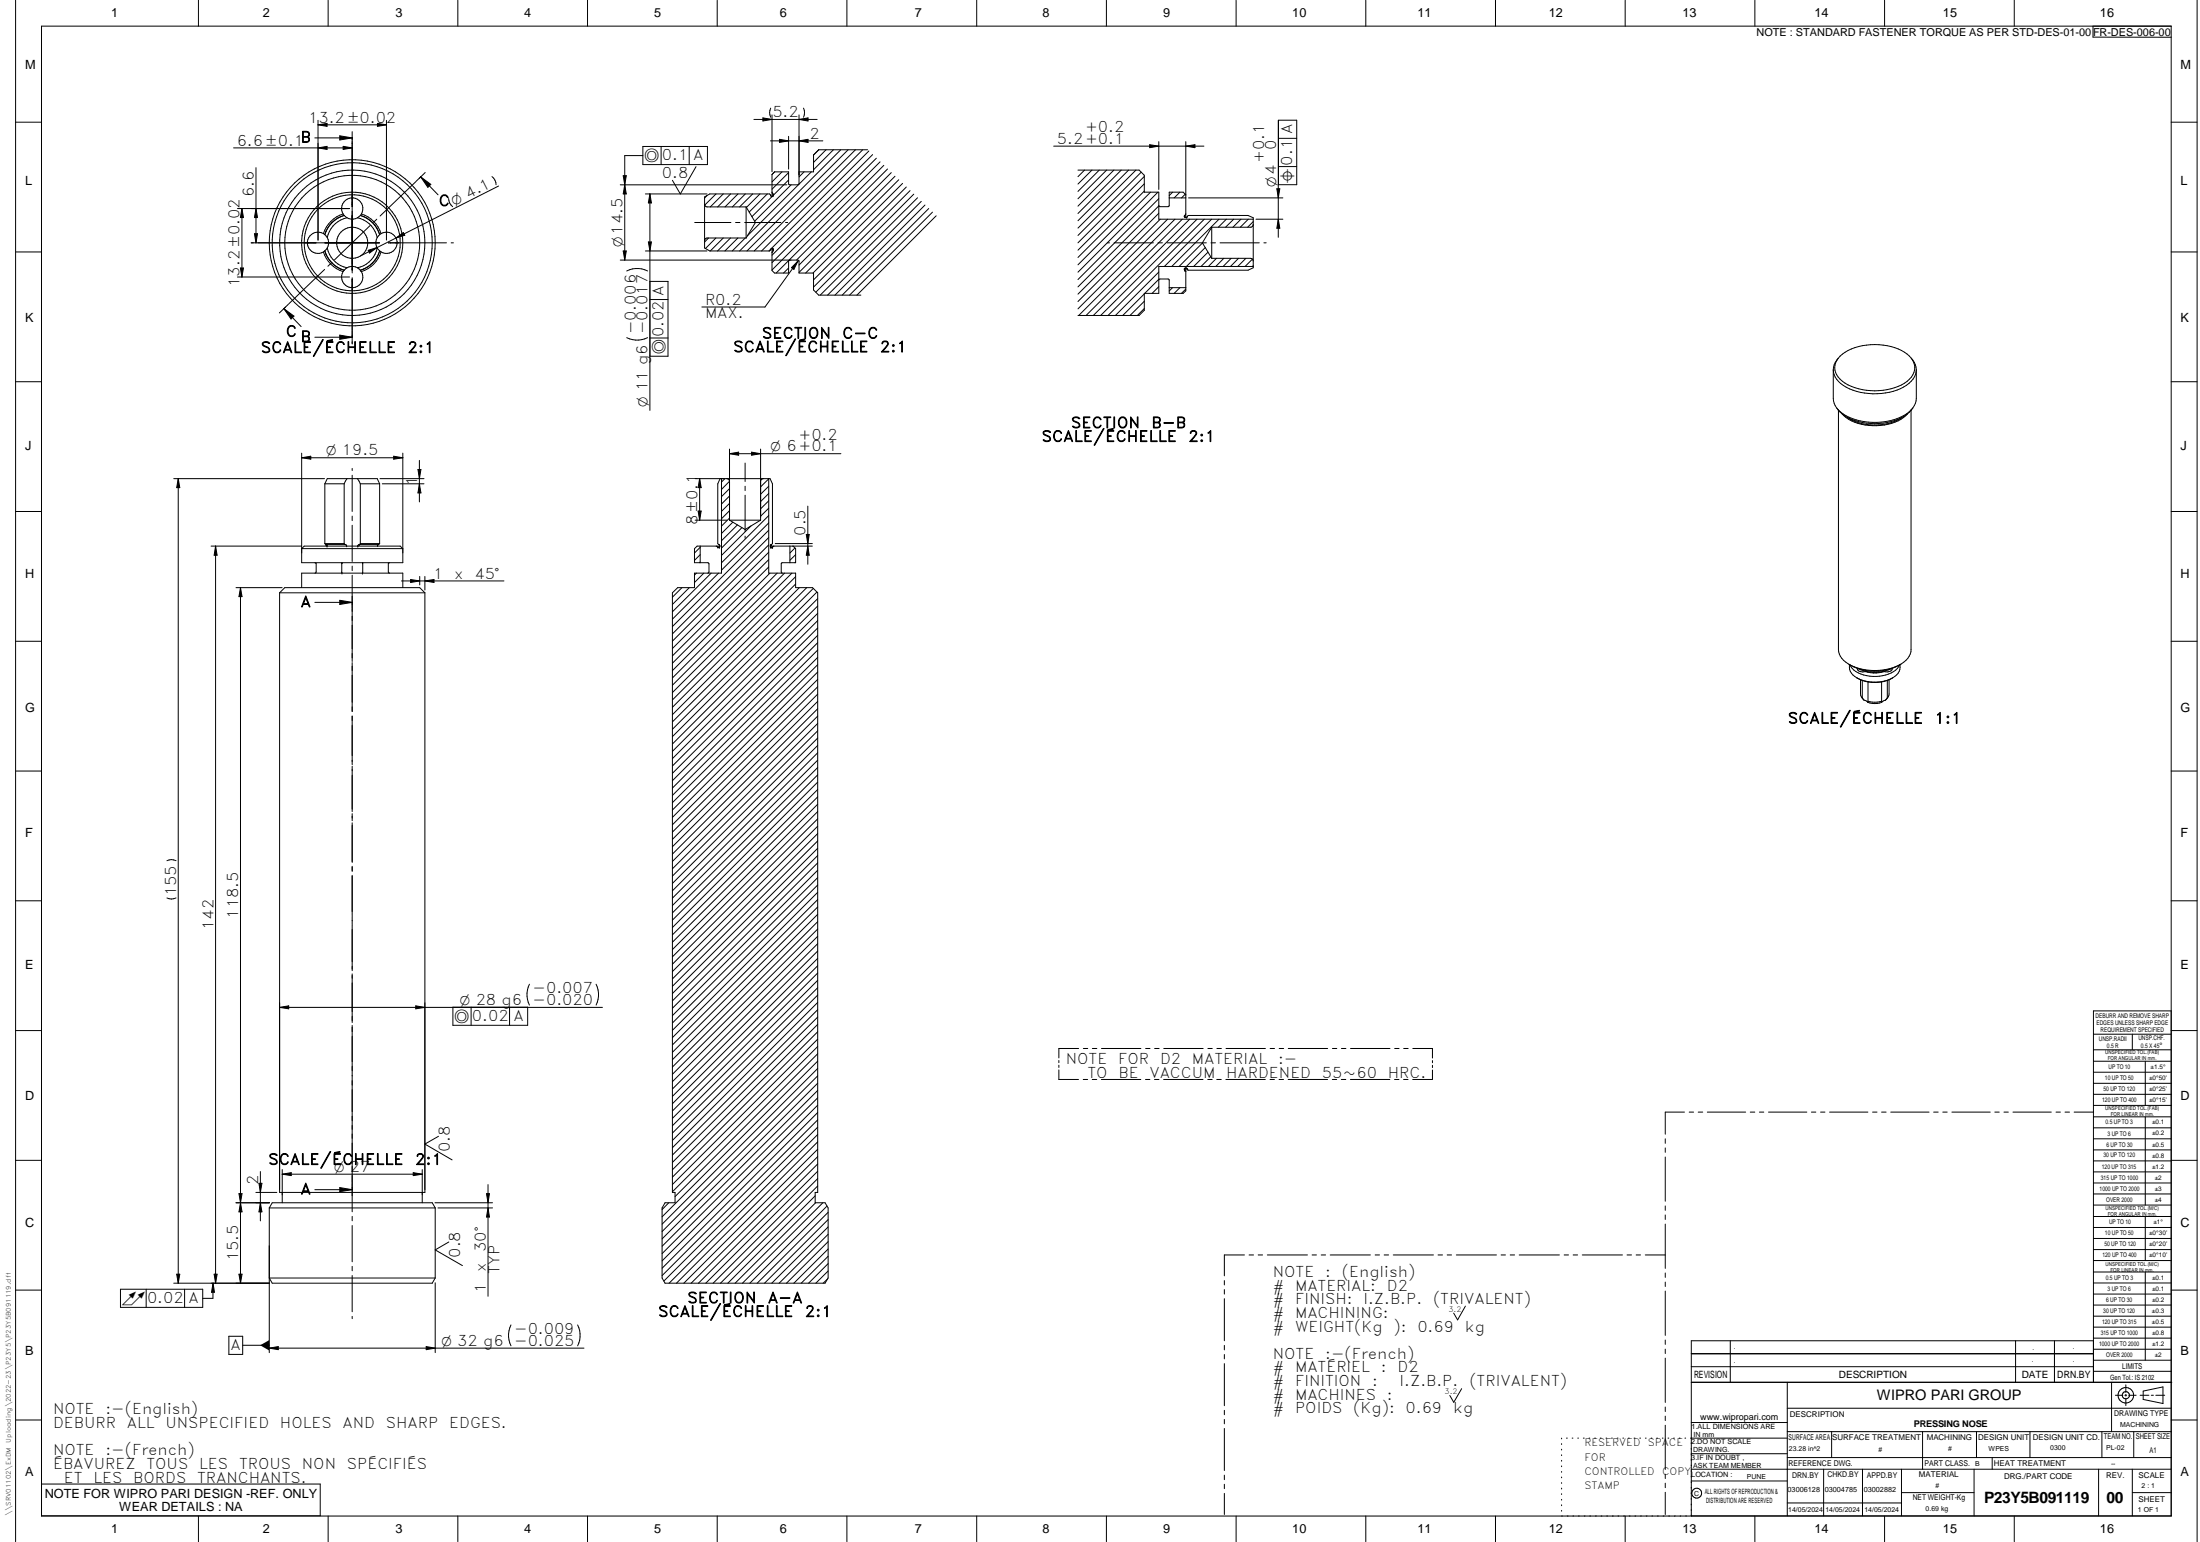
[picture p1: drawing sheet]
<svg xmlns="http://www.w3.org/2000/svg" width="848mm" height="594mm" viewBox="0 0 848 594" stroke-linecap="round" stroke-linejoin="round" font-family="sans-serif">
<g fill="none" stroke="#000" stroke-width=".39">
<path d="M6 .1v593.9M16 10.1h821v574h-821zM76.5 .1v10M126.5 .1v10M176.5 .1v10M226.5 .1v10M276.5 .1v10M326.5 .1v10M376.5 .1v10M426.5 .1v10M476.5 .1v10M526.5 .1v10"/>
<path d="M576.5 .1v10M626.5 .1v10M676.5 .1v10M726.5 .1v10M776.5 .1v10M806.8 10.1v4.2l30.2 .1M847 .1v593.9M6 47.1h10M90 57h45.8M121.4 53.1h14.4M122.6 57l3.5-.6v1.2zM122.6 48.1l3.5-.6v1.2z"/>
<path d="M122.6 48.1h26.4M122.6 46.4v46.1M131 52.3l4.8 .8-4.8 .8zM132.3 56.4l3.5 .6-3.5 .6zM135.8 50.7v54.5M145.5 47.5l3.5 .6-3.5 .6zM149 46.4v46.1M247.8 56.4h24.9v7h-24.9zM247.8 59.9h-7v40.3M254.8 56.4v7M265.7 56.4v7M290.6 46h24.4"/>
<path d="M294.1 45.4l3.5 .6-3.5 .6zM297 54.3h20.2M297.1 41.7a3.9 3.9 0 0 0 0 3.5M297.6 44.3v21.9M300.5 53.7l3.5 .6-3.5 .6zM304 52.5v12.7M308 46l3.5-.6v1.2zM308 54.3l3.5-.6v1.2zM308 44.3v26.5l-.4 .4-3.5-.1-.1-4.9h-5.4l-1 1M309.8 41.7a4.2 4.2 0 0 1 0 3.5M315.6 57.7l-2 2v6.5h-5.6M315.6 57.7h18.8"/>
<path d="M315.6 57.7l-2 2M318.4 57.7l-4.8 4.9M321.3 57.7l-7.7 7.7M324.1 57.7l-39 39M326.9 57.7l-38.9 39M329.8 57.7l-39.1 39M332.6 57.7l-39 39M334.9 58.2l-37.5 37.5M336.4 59.6l-38.8 38.7M406.2 56.3h57.9M443.2 55.8l3.5 .5-3.5 .6zM446.7 54.6v18.4"/>
<path d="M457.1 56.3l3.5-.5v1.1zM457.1 54.6v29.2h-.3v-.8M492.8 46.4v45M492.8 53.3h7.1M492.8 46.3h7.1v24.9h-7.1zM837 47.1h10M98.7 64.6v29M160.3 70l-13.8 13.2M162.2 68.2l-.6 .5M162.2 68.2l-1.8 1.6M162.2 68.2l3.9 2.8-1.2 1.2zM162.2 68.2l6.7 6.9"/>
<path d="M163.9 66.5l-1.7 1.7M172.9 76.5a4.1 4.1 0 0 0 1.6 3.1M189.7 68a4.1 4.1 0 0 1 1.5 3.2M192.2 71.7l-39.5 20M239.1 71.2h64.3M240.2 67.7l1.2 7h-1.2l1.2-7zM248.8 74.7h23.7M250.5 74.7v83.4M250.5 74.7l.6 3.5h-1.2zM268.3 64.2l-6 10.5-3.1-5.2M271.6 78.7l.3 .7 .7 .3h15M272.6 75.3l-1 1"/>
<path d="M276 74.7l-4.3 4.3M278.8 74.7l-5 5M281.6 74.7l-5 5M284.5 74.7l-5 5M287.3 74.7l-5 5M287.6 79.7v12M287.6 79.7l3.6 6-3.6 6M290.2 74.7l-5.1 5M292.9 74.7l-5.2 5.2M295.8 74.7l-7 7M297 75.1l-.4-.4h-23l-2 1.2v19.6l2 1.2h23l.4-.4M297 75.1l.6 .7"/>
<path d="M297 75.1v.1M297.6 75.7l-7.7 7.8M297.6 75.4l.1 .3M297.6 67.2v8.6M297.6 74l.3 .7M297.9 74.7v.9M297.9 74.7l.3 .5M298.2 75.2l-.6 .6M298.6 66.2l-1 1M301.5 66.2l-3.9 3.9M304 66.5l-6.4 6.4M304 69.3l-5.8 5.8"/>
<path d="M305 71.2l-14.1 14M310 66.2l-2 2M312.8 66.2l-24.7 24.7M337.8 61l-40.2 40.2M339.3 62.4l-41.7 41.6M340.7 63.7l-41.5 41.5M342.1 65.1l-35.1 35.1M343.6 66.5l-35.6 35.6M345 67.9l-37 37M346.5 69.3l-35.9 35.9M347.9 70.7l-34.5 34.5M349.4 72.1l-35.8 35.7"/>
<path d="M350.8 73.4l-37.2 37.2M352.3 74.8l-37.8 37.8M353.7 76.2l-37.5 37.5M355.1 77.6l-36.1 36.1M356.6 79l-34.7 34.7M415.5 65.5h23.6l2 2v6.5h5.6v10.5h36.4M418.1 65.5l-2.6 2.6M420.9 65.5l-5.4 5.4M423.8 65.5l-8.3 8.2M426.6 65.5l-11.1 11.1M429.4 65.5l-13.9 13.9M432.2 65.5l-16.7 16.8"/>
<path d="M435.1 65.5l-19.6 19.5M437.9 65.5l-22.4 22.4M439.9 66.3l-24.4 24.4M441.1 73.6l-25.6 25.6M441.1 68l-25.6 25.6M441.1 70.8l-25.6 25.6M443.5 74l-28 28M446.4 74l-30.9 30.9M446.7 79.3l-31.2 31.2M446.7 76.5l-31.2 31.2M450.7 76.2h6.4M452 74l-1.3 1.4"/>
<path d="M454.8 74l-2.2 2.2M456.9 74.8l-1.4 1.4M457.1 75.1l-1-1.1h-5.4l-.1 5.5-3.5 .1-.4-.4M458.2 76.2h36.3M492.2 72.7h1.2l-.6 3.5zM492.8 64.2h7.1M6 97.1h10M91.5 80.3h43.2M93.3 80.3v26.4M93.3 80.3l.6 3.5h-1.2zM96.8 93.6h49.5M98.1 90h1.2l-.6 3.6z"/>
<path d="M98.7 80.3l.6 3.5h-1.2zM124.7 90a4.1 4.1 0 0 0-6.2 3.5 4.1 4.1 0 0 0 6.2 3.6M124.7 97.1a11.6 11.6 0 0 0 7.5 7.5M124.7 90l.5 .4M125.2 96.7l1.9 3.6M125.2 96.7l-.5 .4M125.2 90.4l1 1.1M125.2 96.6l1.9 3.7M125.7 89.1l-.5 1.3M126.2 95.5l-1 1.1M126.2 91.5a4.1 4.1 0 0 1 0 4M126.2 95.5a9.8 9.8 0 0 0 7.6 7.7"/>
<path d="M127.1 86.8l-1.4 2.3M127.1 86.7l-1.4 2.4M128 85.8l-.9 1M131.4 83.5l1.3-.5 1.1 .9M131.4 83.5l-3.4 2.3M131.4 83.4l-3.4 2.3M132.2 82.4a11.8 11.8 0 0 0-7.5 7.6M132.2 82.4l.4 .6-1.2 .4M133.8 83.9a9.8 9.8 0 0 0-7.6 7.6M137.8 83.9a4.1 4.1 0 0 1-4 0M137.8 83.9a9.8 9.8 0 0 1 7.6 7.6M139.3 82.4a4.1 4.1 0 0 0-3.5-6.2 4.1 4.1 0 0 0-3.6 6.2"/>
<path d="M139.3 82.4a11.8 11.8 0 0 1 7.6 7.6M139.3 82.4l-.4 .6 1.3 .4M140.2 83.5l-1.3-.5-1.1 .9M140.2 83.5l3.4 2.3M140.2 83.4l3.4 2.3M141.9 96.4l3.4-1-2.8 2.1zM142.7 86.9l-13.8 13.2M143.6 85.8l.9 1M144.5 86.8l1.4 2.3M144.5 86.7l1.4 2.4M145.2 84.5l-1.2 1.1M145.4 95.5a9.8 9.8 0 0 1-7.6 7.7"/>
<path d="M145.4 95.5l.9 1.1M145.4 91.5a4.1 4.1 0 0 0 0 4M145.9 89.1l.4 1.3M146.3 96.6l-1.8 3.7M146.3 90.4l-.9 1.1M146.4 96.7l.5 .4M146.4 96.7l-1.9 3.6M146.9 90a4.1 4.1 0 0 1 6.2 3.5 4.1 4.1 0 0 1-6.2 3.6M146.9 90l-.5 .4M146.9 97.1a11.6 11.6 0 0 1-7.6 7.5M152.7 91.7l2.8-2.1 .5 1zM152.7 91.7l-13.6 6.9"/>
<path d="M172.1 93.6h-22.3M173.9 93.6h.9M240.2 96.7h1.2l-.6 3.5zM248.8 96.7h23.7M249.9 93.2h1.2l-.6 3.5zM267.8 85.7h14M273.1 91.7l-1.5 1.6M276 91.7l-4.1 4.1M278.8 91.7l-5 5M281.6 91.7l-5 5M283.5 85.7h1.7M284.4 91.7l-5 5"/>
<path d="M287.1 85.7h13.9M287.3 91.7l-5 5M287.6 91.7h-15l-.7 .3-.3 .7M297 96.3a.59 .59 0 0 1 .8-.6 .59 .59 0 0 1 .1 1M297 96.1l-.6 .6M297 96.2v.1M297.6 95.6v8.6l1 1h5.4v-4.6l.4-.4M297.8 95.7l-.2 .5M297.9 96.7l-.3 .7M297.9 95.8v.9M302.8 85.7h.9M358 80.3l-33.3 33.4"/>
<path d="M359.5 81.7l-32 32M360.9 83.1l-30.6 30.6M426.8 93.6h.9M429.5 93.6h15.1M446.4 93.6h1.7M446.7 82.2l-31.2 31.1M447.3 84.5l-31.8 31.7M449.9 93.6h15.1M450.1 84.5l-34.6 34.5M452.9 84.5l-37.1 37M455.8 84.5l-37.1 37M456.5 83.2l.2 .5"/>
<path d="M456.6 83.1h.1M456.8 83h-.1M457.1 82.4l-.3 .6M457.4 83.8h-.2M457.5 83.7h.1M457.6 83.6l-.1 .1M457.7 83.3l.4-.3h23l2 .9v19.3l-2 .9h-23l-.4-.3M457.7 83.3h.1M457.7 83.4l-.1 .2M458.6 84.5l-37.1 37M461.4 84.5l-37.1 37M463.5 93.6l3.6 5.9"/>
<path d="M463.6 93.6l-9.1 9.1M464.2 84.5l-37.1 37M464.6 95.4l-7.2 7.3M465.7 97.2l-5.5 5.5M466.7 98.9l-3.7 3.8M466.8 93.6h1.7M467.1 84.5l-18.2 18.2M467.1 99.5h15l.7 .3M467.1 87.5l-3.6 6.1M467.1 87.5v12M468.9 99.5l-3.1 3.2M469.9 84.5l-18.2 18.2"/>
<path d="M470.3 93.6h15.1M471.8 99.5l-3.1 3.2M472.7 84.5l-3.1 3M474.6 99.5l-3.1 3.2M475.6 84.5l-3.2 3M477.4 99.5l-3.1 3.2M478.4 84.5l-3.1 3M480.3 99.5l-3.2 3.2M481.2 84.5l-3.1 3M482.8 99.8l.3 .7M482.8 99.8l-2.8 2.9M483.1 86.5a1.01 1.01 0 0 1-1 1h-15"/>
<path d="M483.1 85.4l-2.2 2.1M484.2 84.5h10.3M487.2 93.6h.9M492.8 84.5l.6 3.4h-1.2zM837 97.1h10M91.5 106.7h43.2M92.7 103.3h1.2l-.6 3.4zM109.4 118.9l6.7 6.9M109.4 118.9l3.9 2.9-1.1 1.1zM109.4 118.9l-1.7 1.7M110.1 118.3l-.7 .6M111.2 117.2l-1.8 1.7"/>
<path d="M125.1 103.8l-13.8 13.3M127.1 100.3a11.3 11.3 0 0 0 5.6 3.8l1.1-.9M127.1 100.3l.9 1M127.6 101.4l-1.2 1.2M129 102.3l3.6 1.8-.4 .5M132.2 104.6a4.1 4.1 0 0 0 3.6 6.2 4.1 4.1 0 0 0 3.5-6.2M133.8 103.2a4.1 4.1 0 0 1 4 0M135.8 107v25.5M138.9 104.1l.4 .5M138.9 104.1h.1M142.5 102.2l-3.6 1.9-1.1-.9M142.6 102.3l-3.7 1.8"/>
<path d="M144.5 100.3l-1.9 2M144.5 100.3l-2 1.9M239.1 100.2h68.5l.4 .4v4.6h5.6v6.5l2 2h16.3M249.6 104.4a9 9 0 0 0-8 0M250.5 115.4h7M250.5 108.4h7v28.8h-7M304 103.3l-2 1.9M307.6 100.6l-1.6 3.2-.9-.7zM307.6 100.6l-12.7 17.7h-24.3M441.1 118.9l-2.7 2.6M441.1 113.2l-8.3 8.3M441.1 116.1l-5.5 5.4"/>
<path d="M446.7 110.4l-2.6 2.6M446.7 104.8l-16.7 16.7M446.7 107.6l-5.4 5.4M450.7 110.8h6.4M452 110.8l-1.3 1.3M454.8 110.8l-2.2 2.2M456.6 104h.1M456.8 104.1l.3 .5M456.8 104.1h.1M456.8 103.3v.8M456.9 103.3h.1M456.9 103.3l-.4 .3 .2 .5"/>
<path d="M457 103.3l.7 .4M457.1 111.4l-1.7 1.6M457.1 103.3v8.8l-1 .9h-5.4l-.1-5.4-3.5-.1-.4 .4M457.5 103.3h.1M457.7 103.7h.1M483.1 102.7h-36.4v10.3h-5.6v6.5l-2 2h-23.6M483.1 102.4l-.3 .3M121.4 129.9h14.4M131 129.1l4.8 .8-4.8 .8zM249.6 130.1a9 9 0 0 1-8 0M250.5 130.2h7M708.6 138a19.1 19.1 0 0 1 15.7-5.2 17.3 17.3 0 0 1 12.5 5.2"/>
<path d="M708.6 138a5.9 5.9 0 0 0 1.6 8.9 23 23 0 0 0 25 0 6 6 0 0 0 1.6-8.9M708.6 138l-.5 .7a6 6 0 0 0-1.4 3.8M736.8 138a6.2 6.2 0 0 1-.9 9.7 24 24 0 0 1-24.2 1.5 8.2 8.2 0 0 1-5-6.7M6 147.1h10M706.7 142.5v11a8.5 8.5 0 0 0 6.2 7.3 24.2 24.2 0 0 0 22.9-2l1.6-1.7a6.1 6.1 0 0 0 1.3-3.6v-11M708.1 157.3a17.7 17.7 0 0 0 14.6 5.9 17.7 17.7 0 0 0 14.6-5.9M708.7 158v92.2a7.9 7.9 0 0 0 6.1 6.7 21.3 21.3 0 0 0 19-1.8 6.3 6.3 0 0 0 2.9-4.9v-92.2M735.4 159.4a17.8 17.8 0 0 1-14.9 4.5 15.7 15.7 0 0 1-10.4-4.5M837 147.1h10M116.3 174.6v42.2h39v-42.2M116.3 176.4l3.5-.6v1.1zM116.3 176.4h39"/>
<path d="M151.8 175.8l3.5 .6-3.5 .5zM161.7 177.4v16M281.2 174.8l3.5-.6v1.2zM281.2 174.8h42.9M281.2 173v27.4M287.2 178.4v7.1M289.7 174.2l3.5 .6-3.5 .6zM293.2 173v27.4M733.3 160.8a20.6 20.6 0 0 1-21.2 0M6 197.1h10M67 184.4h58.1M68.7 184.4v310"/>
<path d="M68.7 184.4l.6 3.5h-1.2zM125.2 186.4h7.5M125.2 186.4v23M132.7 186.4v23M133.8 184.4l-1.1 2M135.8 180.5v.8M135.8 183.1v14M135.8 198.8v1.8M137.8 184.4l1.1 2M138.9 186.4h7.4M138.9 186.4v23M146.3 186.4v23"/>
<path d="M146.3 186.4l-.9-2h-19.2l-1 2M146.5 184.4h16.9M147.4 186.4h16M161.1 180.9h1.2l-.6 3.5zM161.7 186.4l.6 3.5h-1.2zM268 184.4h28.8l1 2v23l-.4 .4M269.1 196.9h1.2l-.6 3.5zM269.7 184.4v16M269.7 184.4l.6 3.5h-1.2zM277.6 184.4l-.9 2v23l.3 .4M278.1 184.4v36.4h-10.4v5.6h-6.5l-2 2v231h1v4h-3.8l-1.2 2v27l1.2 2h61.7l1.1-2v-27l-1.1-2h-3.9v-4h1v-231l-2-2h-6.5v-5.6h-10.4v-36.4M279.4 184.4l-1.3 1.3"/>
<path d="M280.2 184.4a1.01 1.01 0 0 1 1 1l-3.1 3.2M281.2 188.3l-3.1 3M281.2 191.1l-3.1 3.1M281.2 193.9l-3.1 3.1M281.2 196.8l-3.1 3.1M281.2 199.6l-3.1 3.1M287.2 187.3v1.7M287.2 190.8v14M294.2 184.4l-.7 .3-.3 .7M296.3 195.8l-3.1 3.1M296.3 198.6l-18.2 18.2M296.3 184.5l-3.1 3.1"/>
<path d="M296.3 187.3l-3.1 3.1M296.3 190.1l-3.1 3.2M296.3 193l-3.1 3M311.4 195v22.4M837 197.1h10M81.4 210.4h34.8M83.1 210.4v284M83.1 210.4l.6 3.5h-1.2zM116.3 211.4l1-1h37l1 1zM121.4 216.8l.5 .4v3.2l-.5 .4M125.2 209.4h7.5M125.2 209.4l.4 .4h7.4"/>
<path d="M125.7 209.8h.1M125.9 209.9l.2 .5M125.9 209.9h.1M126 210.1h.1M126.1 210.4h.1M131.8 216.8v4M131.9 216.8h.1M132.7 209.4l.3 .4M133 209.8h.1M133 209.8l.6 .5M133.6 210.3h.1M133.6 210.3v.1"/>
<path d="M135.8 202.4v13.9M135.8 218.1v1.7M137.9 210.4h.1M138 210.3h.1M138 210.3l-.1 .1M138.5 209.8l-.5 .4M138.6 209.8h.1M138.6 209.8h7.4M138.9 209.4h7.4M138.9 209.4l-.3 .4M139.7 216.8v4M139.7 216.8h.1"/>
<path d="M145.5 210.2v.2M145.5 210.1h.1M145.9 209.8l-.4 .3M146 209.8h.1M146.3 209.4l-.3 .4M150.2 216.8l-.5 .4v3.2l.5 .4M268 200.4h12.2M269.9 210.9l-2.2 2.2M269.9 213.7l-2.2 2.2M269.9 216.5l-.2 .3M269.9 210.4v6.4M276.1 210.4l.5 .3"/>
<path d="M276.6 210.7h.8M276.7 210.8l.6 .1M276.7 210.8h.1M277 209.8h.1M277 209.8l.4 .1 .1 .8M277.3 210.9h.1M277.4 210.8l-.1 .1M277.5 210.4h-8.8l-1 1v5.4l5.4 .1 .2 3.5-.5 .4M281.2 200.4l6 3.6 6-3.6M281.2 200.4h12M282.5 201.2l-4.4 4.3M284.3 202.2l-6.2 6.1"/>
<path d="M286 203.3l-7.9 7.9M287.2 206.5v.9M289.5 202.6l-11.4 11.4M296.3 201.5l-18.2 18.2M296.3 204.3l-37.1 37.1M296.3 207.1l-37.1 37.1M296.3 209.9l-37.1 37.1M296.3 212.8l-37.1 37.1M296.3 215.6l-37.1 37.1M296.3 218.4l-37.1 37.1M296.9 210.3v.2M297 210.6l.1 .2"/>
<path d="M297 210.1v.1M297 210.7h.8M297.1 210.9h.5M297.1 210.9h.1M297.1 209.9h.1M297.1 209.9l-.1 .2M297.4 209.8h-.2M297.4 209.8h.1M297.6 210.9h.1M297.7 210.8l-.1 .1M297.8 210.7h.1M298.3 210.4l-.5 .3"/>
<path d="M298.8 209.4h14.3M304.5 210.4v6.4M305.7 210.4l1 1v5.4l-5.4 .1-.1 3.5 .4 .4M306.5 211.1l-2 2M306.7 213.7l-2.2 2.2M306.7 216.5l-.2 .3M310.8 205.9h1.2l-.6 3.5zM311.4 210.4l.6 3.5h-1.2zM313.1 210.4h-16.2M91 226.4h17.8M92.7 226.4v268M92.7 226.4l.6 3.5h-1.2z"/>
<path d="M107.8 228.4l2-2h52l2 2M107.8 228.4v231h56v-231M107.8 228.4h56M116.3 226.4v-5.6h39v5.6M121.4 232.1h14.4M131 231.3l4.8 .8-4.8 .8zM131.8 220.8h.1M135.8 221.6v33.2M139.7 220.8h.1M154.8 223.8h39.5M158.3 223.3l3.5 .5-3.5 .6zM161.8 222.1v3.2"/>
<path d="M163.8 222.1v5.2M163.8 223.8l3.5-.5v1.1zM262.9 226.4l-3.7 3.7M265.7 226.4l-6.5 6.5M268.5 220.8l-.8 .8M271.3 220.8l-3.6 3.6M274.2 220.8l-15 14.9M277 220.8l-17.8 17.7M296.8 220.8l-37.6 37.6M299.6 220.8l-40.4 40.4M302.4 220.8l-43.2 43.2M305.3 220.8l-46.1 46"/>
<path d="M306.7 222.2l-47.5 47.5M306.7 225l-47.5 47.5M308.1 226.4l-48.9 48.9M311 226.4l-51.8 51.7M313.5 226.7l-54.3 54.3M314.9 228.1l-55.7 55.7M315.2 230.6l-56 56M315.2 233.5l-56 56M315.2 236.3l-56 56M315.2 239.1l-56 56M6 247.1h10M135.8 255.3v18.9"/>
<path d="M315.2 241.9l-56 56M315.2 244.8l-56 56M315.2 247.6l-56 56M315.2 250.4l-56 56.1M315.2 253.3l-56 55.9M315.2 256.1l-56 56M315.2 258.9l-56 56M712.8 255.9a20 20 0 0 0 19.8 0M712.9 256a4.8 4.8 0 0 0 2.9 5.2M713.2 256.2a9.8 9.8 0 0 0 8.9 4.4 11.5 11.5 0 0 0 9.8-3.7l.3-.7M716 257.5a2.08 2.08 0 0 0 3 1.2M716.3 257.6l3.3 1.1 2.5 .3"/>
<path d="M719 258.7l4.3 .6 3.1-.6M719.2 258.6l-.2 .1M721.1 258.9l1.1 .1M724.3 258.9l-1.1 .1M726.2 258.6l.2 .1M729.1 257.6l-3.3 1.1-3.7 .3M729.4 257.5a2.08 2.08 0 0 1-3 1.2M732.5 256a4.8 4.8 0 0 1-2.9 5.2M837 247.1h10M135.8 275.8v18.8M315.2 261.7l-56 56.1M315.2 264.6l-56 56"/>
<path d="M315.2 267.4l-56 56M315.2 270.2l-56 56M315.2 273l-56 56.1M315.2 275.9l-56 56M315.2 278.7l-56 56M715.8 261.2l2 .9M717.2 261.9v5.5l.7 1.5M717.7 268.7l.9 1M717.9 268.9l.7 .8M717.9 262.2v6.7M718.6 269.7l1.4 .9M720 270.6l2.7 .5 2.7-.5"/>
<path d="M720.1 270.2l-.1 .4M720.1 262.7v7.5M725.3 270.2l-2.6 .4-2.6-.4M725.3 270.2l.1 .4M725.3 262.7v7.5M726.8 269.7l-1.4 .9M727.5 268.9l-.7 .8M727.5 262.2v6.7M727.7 268.7l-.9 1M728.2 261.9v5.5l-.7 1.5M728.6 261.7a16.1 16.1 0 0 1-10.8 .4M729.6 261.2l-.4 .2"/>
<path d="M729.6 261.2a14.3 14.3 0 0 1-13.8 0M6 297.1h10M135.8 295.2v17.5M315.2 281.6l-56 55.9M315.2 284.4l-56 56M315.2 287.2l-56 56M315.2 290l-56 56M315.2 292.9l-56 56M315.2 295.7l-56 56M315.2 298.5l-56 56M837 297.1h10M135.8 313.5v2.7"/>
<path d="M135.8 317v15.3M315.2 301.3l-56 56M315.2 304.2l-56 56M315.2 307l-56 56M315.2 309.8l-56 56M315.2 312.7l-56 55.9M315.2 315.5l-56 56M315.2 318.3l-56 56M67.9 331.6a3.9 3.9 0 0 0-3.6 0M135.8 333.8v1.9M135.8 337.2v15.6M315.2 321.1l-56 56"/>
<path d="M315.2 324l-56 56M315.2 326.8l-56 56M315.2 329.6l-56 56M315.2 332.4l-56 56.1M315.2 335.3l-56 56M315.2 338.1l-56 56M6 347h10M67.9 345.9a3.9 3.9 0 0 1-3.6 0M135.8 353v3.3M135.8 356.5v17.5M315.2 341l-56 56M315.2 343.8l-56 56"/>
<path d="M315.2 346.6l-56 56M315.2 349.4l-56 56M315.2 352.3l-56 56M315.2 355.1l-56 56M315.2 357.9l-56 56M837 347h10M135.8 375.2v18.8M204.1 379.2a9 9 0 0 0 0 8M229.8 379.2a9 9 0 0 1 0 8M315.2 360.7l-56 56M315.2 363.6l-56 56M315.2 366.4l-56 56"/>
<path d="M315.2 369.2l-56 56M315.2 372.1l-56 55.9M315.2 374.9l-56 56M315.2 377.7l-56 56M6 397h10M107.8 388.1l3.5-.6v1.2zM107.8 388.1h124.4M135.8 395.1v71.8M160.3 387.5l3.5 .6-3.5 .6zM174.6 388h28.8v7h-28.8zM181.6 388v7M196.4 388v7"/>
<path d="M315.2 380.5l-56 56M315.2 383.4l-56 56M315.2 386.2l-56 56M315.2 389l-56 56M315.2 391.8l-56 56M315.2 394.7l-56 56M315.2 397.5l-56 56M807 398.4h30M822 398.4v6.1M837 397h10M837 389.5h-30v143.1M315.2 406l-55 55"/>
<path d="M315.2 408.8l-60 60M315.2 411.6l-60 60M315.2 414.5l-60 60M315.2 417.3l-60 60M315.2 400.3l-56 56.1M315.2 403.2l-56 55.9M408.2 412.2v3.7h7.6M408.2 408.6v.8M408.2 410.4v.9M415.8 403.9h-7.6v3.7M417.6 415.9h1.7M417.6 403.9h1.7"/>
<path d="M421 415.9h1.8M421.1 403.9h1.7M424.6 415.9h15.2M424.6 403.9h15.2M441.6 415.9h1.7M441.6 403.9h1.7M445.1 415.9h1.7M445.1 403.9h1.7M448.6 415.9h15.2M448.6 403.9h15.2M465.6 415.9h1.7M465.6 403.9h1.7"/>
<path d="M469.1 415.9h1.7M469.1 403.9h1.7M472.6 415.9h15.2M472.6 403.9h15.2M489.6 415.9h1.7M489.6 403.9h1.7M493.1 415.9h1.7M493.1 403.9h1.7M496.6 415.9h15.2M496.6 403.9h15.2M513.6 415.9h1.7M513.6 403.9h1.7"/>
<path d="M517.1 415.9h1.7M517.1 403.9h1.7M520.6 415.9h15.2M520.6 403.9h15.2M537.6 415.9h1.7M537.6 403.9h1.7M541.1 415.9h1.7M541.1 403.9h1.7M544.6 403.9h7.6v3.7M552.2 412.2v3.7h-7.6M552.2 408.6v.8M552.2 410.4v.9"/>
<path d="M807 404.5h30M807 408.9h30M807 413.1h30M807 417.4h30M827 408.9v17M169 437.8l-5.2 3 10.5 6.1M315.2 434.3l-59.3 59.3M315.2 439.9l-54.4 54.5M315.2 420.1l-60 60M315.2 423l-60 60M315.2 425.8l-60 60M315.2 428.6l-60 60"/>
<path d="M315.2 431.5l-60 59.9M315.2 437.1l-57.3 57.3M641.9 438.7v1.8M649.4 428.5h-7.5v8.5M651.2 428.5h1.7M654.6 428.5h1.8M658.2 428.5h14.7M674.7 428.5h1.7M678.2 428.5h1.7M681.7 428.5h14.8M698.3 428.5h1.7M701.8 428.5h1.7"/>
<path d="M705.3 428.5h14.7M721.9 428.5h1.7M725.3 428.5h1.8M728.9 428.5h14.7M745.4 428.5h1.7M748.9 428.5h1.7M752.4 428.5h14.8M769 428.5h1.7M772.5 428.5h1.7M776 428.5h14.7M792.6 428.5h1.7M796 428.5h1.8"/>
<path d="M799.5 428.5h7.4M807 421.6h30M807 425.9h30M807 430.3h30M807 434.5h30M807 438.7h30M827 430.3v34M6 447h10M92.1 459.9h1.2l-1.2 7h1.2zM98.6 459.4h8.1M99.8 455.9h1.2l-.6 3.5zM100.4 451.4v19"/>
<path d="M108.8 452.4l3.5-.6v1.1zM108.8 452.4h54M108.8 450.6v12.8M121.4 458.3h14.4M131 457.5l4.8 .8-4.8 .8zM159.3 451.8l3.5 .6-3.5 .5zM162.8 450.6v12.8M187.5 459.9h1.2l-.6 3.5zM188.1 456.4v43M315.2 456.9l-37.5 37.5M315.2 454.1l-40.3 40.3M315.2 451.2l-43.1 43.2"/>
<path d="M315.2 448.4l-46 46M315.2 445.6l-48.8 48.8M315.2 442.8l-51.6 51.6M641.9 442.3v1.6M641.9 445.8v17M807 443h30M807 447.3h30M807 451.5h30M807 455.8h30M807 460h30M837 447h10M91 463.4h12.9"/>
<path d="M100.4 463.4l.6 3.5h-1.2zM103.8 465.4l1.1-2h61.7l1.2 2M103.8 465.4h64M103.8 465.4v55.7M135.8 468.6v1.7M135.8 472.1v14M167.7 463.4h22.2M167.8 465.4v27M168.8 465.4h21.1M173 478.5l-5.2 3 10.5 6.1M188.1 465.4l.6 3.5h-1.2zM257.8 463.4l-2.6 2.6"/>
<path d="M314.2 460.7l-33.6 33.7M314.4 463.4l-31 31M317.2 463.4l-31 31M318.8 464.7l-29.7 29.7M319.2 478.4l-16 16M319.2 475.5l-18.8 18.9M319.2 472.7l-21.7 21.7M319.2 469.9l-24.5 24.5M319.2 467.1l-27.3 27.3M641.9 464.6v1.7M641.9 468.1v1.7M641.9 471.6v17.1"/>
<path d="M807 464.3h30M807 468.7h30M807 472.9h30M807 477.1h30M827 468.7v16.9M6 497h10M46.4 496.7h31.7v7h-31.7zM56.3 496.7v7M67 494.4h36.9M68.1 490.9h1.2l-.6 3.5zM71.2 496.7v7M82.1 494.4l.6 3.5h-1.2z"/>
<path d="M82.1 494.4v5.8h-4M82.5 490.9h1.2l-.6 3.5zM92.1 490.9h1.2l-.6 3.5zM103.8 492.4h64l-1.2 2h-61.7zM135.8 487.9v1.7M135.8 491.4v14M167.8 494.2v26.9M319.1 492.7l-1.8 1.7M319.2 489.7l-4.7 4.7M319.2 486.8l-7.5 7.6M319.2 484l-10.3 10.4M319.2 481.2l-13.2 13.2"/>
<path d="M472 493.4v1.6M472 496.8v1.8M479.7 483.5h-7.7v8M481.5 483.5h1.7M485 483.5h1.7M488.5 483.5h15.5M505.8 483.5h1.7M509.3 483.5h1.7M512.8 483.5h15.5M530.1 483.5h1.7M533.6 483.5h1.7M537.1 483.5h15.5"/>
<path d="M554.4 483.5h1.7M557.9 483.5h1.7M561.4 483.5h15.5M578.7 483.5h1.6M582.2 483.5h1.7M585.6 483.5h15.5M603 483.5h1.6M606.4 483.5h1.8M609.9 483.5h15.5M627.2 483.5h1.7M630.7 483.5h1.7M634.2 483.5h7.7"/>
<path d="M641.9 490.4v1.7M641.9 493.9v1.7M641.9 497.4v17.1M807 481.4h30M807 485.6h30M807 490.1h30M807 494.3h30M807 498.6h30M827 490.1v33.9M837 497h10M88.2 514.8h5.4v7h-5.4zM93.6 518.3h10.2"/>
<path d="M103.8 519.4l3.5-.6v1.2zM103.8 519.4h121.3M135.8 507.2v.8M164.3 518.8l3.5 .6-3.5 .6zM197 510.5a9 9 0 0 0 0 8M222.7 510.5a9 9 0 0 1 0 8M472 500.3v16.3M472 518.3v1.8M564.9 503.2l-3 5.3-1.5-2.6M641.9 516.3v1.6M641.9 519.8v1.7M667 516.6v16"/>
<path d="M777 516.6v16M792 516.6v16M807 502.8h30M807 507.1h30M807 511.3h30M807 515.5h30M807 519.8h30M807 516.6h-155v67.5M472 521.8v1.7M472 525.4v16.2M563.5 535l-3.1 5.3-1.5-2.7M641.9 523.2v17.1"/>
<path d="M652 532.6h185.2M652 521.5h155M652 526.5h155M689 532.6v51.4M807 524h30M807 528.3h30M814 532.6v19M815.5 537.5h2.8M819.1 537.5h.7M819.5 533.5v2.9M819.5 537.2v.7M819.5 538.7v2.8"/>
<path d="M820.6 537.5h2.9M825 537.5h3.4M826.2 535.9l7.6-1.6v6.4l-7.6-1.5zM829.3 537.5h.8M831 537.5h3.5M6 547.1h10M472 543.3v1.7M472 546.9v1.7M472 550.3v16.2M602 554.1v.3M602 556.2v.3M602 558.3v.3"/>
<path d="M603.8 554.1h.4M606 554.1h.3M608.2 554.1h.3M610.4 554.1h.3M612.6 554.1h.3M614.7 554.1h.3M616.9 554.1h.3M619.1 554.1h.3M621.2 554.1h.3M623.4 554.1h.3M625.6 554.1h.3M627.8 554.1h.3"/>
<path d="M629.9 554.1h.4M632.1 554.1h.3M634.3 554.1h.3M636.5 554.1h.3M638.6 554.1h.3M640.8 554.1h.3M641.9 542.1v1.7M641.9 545.6v1.7M641.9 549.1v17M643 554.1h.3M645.2 554.1h.3M647.3 554.1h.4"/>
<path d="M649.5 554.1h.3M652 548h37M689 542.5h148M689 551.6h148M689 554.1h-37.3M706.1 551.6v10M741.1 551.6v14.4M761.9 551.6v10M782.5 551.6v10M810.3 551.6v10M822.5 551.6v10M837 547.1h10"/>
<path d="M16 571.8h107.4v12.2h-107.4M472 568.3v1.8M472 571.8v1.7M472 575.4v8.1M602 560.5v.3M602 562.6v.3M602 564.8v.3M602 566.9v.3M602 569v.3M602 571.2v.3M602 573.3v.4M602 575.5v.3"/>
<path d="M602 577.6v.3M602 579.8v.3M641.9 567.9v1.7M641.9 571.4v1.8M641.9 574.9v8.6M652 570.6h37M652 560.1h37M689 561.6h148M689 579h44M703 566v18M718 566v18M733 575.1h28"/>
<path d="M733 566v18M761 566v18M768 561.6v4.4M809 566v18M822 566v18M822 575.1h15M837 566h-185M76.5 584.1v9.9M126.5 584.1v9.9M176.5 584.1v9.9M226.5 584.1v9.9M276.5 584.1v9.9"/>
<path d="M326.5 584.1v9.9M376.5 584.1v9.9M426.5 584.1v9.9M476.5 584.1v9.9M526.5 584.1v9.9M576.5 584.1v9.9M602 581.9v.3M626.5 584.1v9.9M652 584h185M676.5 584.1v9.9M726.5 584.1v9.9M776.5 584.1v9.9"/>
<circle cx="135.8" cy="93.5" r="18.5"/>
<circle cx="135.8" cy="93.5" r="32"/>
<circle cx="135.8" cy="93.6" r="19.5"/>
<circle cx="135.8" cy="93.5" r="6"/>
<circle cx="135.8" cy="93.6" r="26"/>
<circle cx="135.8" cy="93.5" r="30.8"/>
<circle cx="135.8" cy="93.5" r="28"/>
<circle cx="819.5" cy="537.5" r="2.99"/>
<circle cx="819.5" cy="537.5" r="1.39"/>
<circle cx="654.1" cy="575.3" r="1.9"/>
</g>
<g fill="#000">
<path d="M122.6 57l3.5-.6v1.2zM122.6 48.1l3.5-.6v1.2zM131 52.3l4.8 .8-4.8 .8zM132.3 56.4l3.5 .6-3.5 .6zM145.5 47.5l3.5 .6-3.5 .6zM294.1 45.4l3.5 .6-3.5 .6zM300.5 53.7l3.5 .6-3.5 .6zM308 54.3l3.5-.6v1.2zM308 46l3.5-.6v1.2zM443.2 55.8l3.5 .5-3.5 .6zM457.1 56.3l3.5-.5v1.1zM162.2 68.2l3.9 2.8-1.2 1.2z"/>
<path d="M240.8 71.2l.6 3.5h-1.2zM240.2 67.7h1.2l-.6 3.5zM250.5 74.7l.6 3.5h-1.2zM492.2 72.7h1.2l-.6 3.5zM93.3 80.3l.6 3.5h-1.2zM98.1 90h1.2l-.6 3.6zM98.7 80.3l.6 3.5h-1.2zM141.9 96.4l3.4-1-2.8 2.1zM152.7 91.7l2.8-2.1 .5 1zM240.2 96.7h1.2l-.6 3.5zM249.9 93.2h1.2l-.6 3.5zM492.8 84.5l.6 3.4h-1.2z"/>
<path d="M92.7 103.3h1.2l-.6 3.4zM307.6 100.6l-1.6 3.2-.9-.7zM109.4 118.9l3.9 2.9-1.1 1.1zM131 129.1l4.8 .8-4.8 .8zM116.3 176.4l3.5-.6v1.1zM151.8 175.8l3.5 .6-3.5 .5zM281.2 174.8l3.5-.6v1.2zM289.7 174.2l3.5 .6-3.5 .6zM68.7 184.4l.6 3.5h-1.2zM161.1 180.9h1.2l-.6 3.5zM161.7 186.4l.6 3.5h-1.2zM269.7 184.4l.6 3.5h-1.2z"/>
<path d="M269.1 196.9h1.2l-.6 3.5zM83.1 210.4l.6 3.5h-1.2zM311.4 210.4l.6 3.5h-1.2zM310.8 205.9h1.2l-.6 3.5zM92.7 226.4l.6 3.5h-1.2zM131 231.3l4.8 .8-4.8 .8zM158.3 223.3l3.5 .5-3.5 .6zM163.8 223.8l3.5-.5v1.1zM107.8 388.1l3.5-.6v1.2zM160.3 387.5l3.5 .6-3.5 .6zM92.1 459.9h1.2l-.6 3.5zM99.8 455.9h1.2l-.6 3.5z"/>
<path d="M108.8 452.4l3.5-.6v1.1zM131 457.5l4.8 .8-4.8 .8zM159.3 451.8l3.5 .6-3.5 .5zM187.5 459.9h1.2l-.6 3.5zM92.7 463.4l.6 3.5h-1.2zM100.4 463.4l.6 3.5h-1.2zM188.1 465.4l.6 3.5h-1.2zM68.1 490.9h1.2l-.6 3.5zM82.5 490.9h1.2l-.6 3.5zM82.1 494.4l.6 3.5h-1.2zM92.1 490.9h1.2l-.6 3.5zM103.8 519.4l3.5-.6v1.2z"/>
<path d="M164.3 518.8l3.5 .6-3.5 .6zM100.3 518.3l3.5-2v4z"/>
</g>
<g font-size="6">
<text x="764.8" y="578.9">P23Y5B091119</text>
<text x="812.1" y="578.9">00</text>
</g>
<g font-size="5.7">
<text x="118.8" y="47.2">13.2±0.02</text>
<text x="297.7" y="45.2">5.2</text>
<text x="312" y="53.4">2</text>
<text x="418.3" y="50.9">+0.2</text>
<text x="91.3" y="56.1">6.6±0.1B</text>
<text x="407.4" y="55.5">5.2+0.1</text>
<text x="491.9" y="57.8" transform="rotate(-90 491.9 57.8)">0</text>
<text x="255.2" y="61.7">0.1 A</text>
<text x="487.3" y="62.7" transform="rotate(-90 487.3 62.7)">+0.1</text>
<text x="498.1" y="63.8" transform="rotate(-90 498.1 63.8)">0.1 A</text>
<text x="255.1" y="68.6">0.8</text>
<text x="97.8" y="76" transform="rotate(-90 97.8 76)">6.6</text>
<text x="169.1" y="79.3">C</text>
<text x="92.4" y="110.5" transform="rotate(-90 92.4 110.5)">13.2±0.02</text>
<text x="271.8" y="117.4">R0.2</text>
<text x="271.8" y="122.7">MAX.</text>
<text x="110.2" y="129.7">C</text>
<text x="115.9" y="131.7">B</text>
<text x="245.1" y="128.9" transform="rotate(-90 245.1 128.9)">-0.006</text>
<text x="249.6" y="128.9" transform="rotate(-90 249.6 128.9)">-0.017</text>
<text x="255.8" y="129.9" transform="rotate(-90 255.8 129.9)">0.02 A</text>
<text x="293.7" y="130.4">SECTION</text>
<text x="324.7" y="130.4">C-C</text>
<text x="100.5" y="135.9">SCALE/ÉCHELLE</text>
<text x="157.1" y="135.9">2:1</text>
<text x="282.7" y="135.6">SCALE/ÉCHELLE</text>
<text x="339.2" y="135.6">2:1</text>
<text x="412.8" y="164.9">SECTION</text>
<text x="443.9" y="164.9">B-B</text>
<text x="307.8" y="169.4">+0.2</text>
<text x="401.5" y="170.1">SCALE/ÉCHELLE</text>
<text x="458.1" y="170.1">2:1</text>
<text x="160.8" y="187.4" transform="rotate(-90 160.8 187.4)">1</text>
<text x="268.8" y="202.3" transform="rotate(-90 268.8 202.3)">8±0.1</text>
<text x="310.5" y="206.4" transform="rotate(-90 310.5 206.4)">0.5</text>
<text x="167" y="223">1</text>
<text x="175.1" y="223">x</text>
<text x="182.9" y="223">45°</text>
<text x="115.9" y="233.8">A</text>
<text x="689.2" y="278.7">SCALE/ÉCHELLE</text>
<text x="745.7" y="278.7">1:1</text>
<text x="67.9" y="345.3" transform="rotate(-90 67.9 345.3)">155</text>
<text x="91.8" y="353.9" transform="rotate(-90 91.8 353.9)">118.5</text>
<text x="82.3" y="358.3" transform="rotate(-90 82.3 358.3)">142</text>
<text x="205.3" y="382.7">-0.007</text>
<text x="205.3" y="387.2">-0.020</text>
<text x="181.9" y="393.3">0.02 A</text>
<text x="410.8" y="409.9">NOTE</text>
<text x="431" y="409.9">FOR</text>
<text x="447.2" y="409.9">D2</text>
<text x="459.5" y="409.9">MATERIAL</text>
<text x="492.7" y="409.9">:-</text>
<text x="419.2" y="415.2">TO</text>
<text x="431.2" y="415.2">BE</text>
<text x="443.1" y="415.2">VACCUM</text>
<text x="472.7" y="415.2">HARDENED</text>
<text x="509.6" y="415.2">55~60</text>
<text x="535" y="415.2">HRC.</text>
<text x="173.4" y="443.8" transform="rotate(-90 173.4 443.8)">0.8</text>
<text x="103.4" y="448.7">SCALE/ÉCHELLE</text>
<text x="160" y="448.7">2:1</text>
<text x="99.5" y="456.6" transform="rotate(-90 99.5 456.6)">2</text>
<text x="115.9" y="460.1">A</text>
<text x="91.8" y="485.9" transform="rotate(-90 91.8 485.9)">15.5</text>
<text x="177.4" y="484.5" transform="rotate(-90 177.4 484.5)">0.8</text>
<text x="187.2" y="482.3" transform="rotate(-90 187.2 482.3)">30°</text>
<text x="187.2" y="490.1" transform="rotate(-90 187.2 490.1)">x</text>
<text x="192.5" y="490.7" transform="rotate(-90 192.5 490.7)">TYP</text>
<text x="490.6" y="492">NOTE</text>
<text x="510.8" y="492">:</text>
<text x="517.3" y="492">(English)</text>
<text x="490.6" y="497.2">#</text>
<text x="499.2" y="497.2">MATERIAL:</text>
<text x="534.7" y="497.2">D2</text>
<text x="56.7" y="501.9">0.02 A</text>
<text x="187.2" y="498.2" transform="rotate(-90 187.2 498.2)">1</text>
<text x="265" y="502">SECTION</text>
<text x="296" y="502">A-A</text>
<text x="490.6" y="502.5">#</text>
<text x="499.2" y="502.5">FINISH:</text>
<text x="525.6" y="502.5">I.Z.B.P.</text>
<text x="552.4" y="502.5">(TRIVALENT)</text>
<text x="253.7" y="507.3">SCALE/ÉCHELLE</text>
<text x="310.2" y="507.3">2:1</text>
<text x="490.6" y="507.7">#</text>
<text x="499.2" y="507.7">MACHINING:</text>
<text x="198.2" y="514">-0.009</text>
<text x="490.6" y="513">#</text>
<text x="499.2" y="513">WEIGHT(Kg</text>
<text x="537.2" y="513">):</text>
<text x="546.4" y="513">0.69</text>
<text x="564.7" y="513">kg</text>
<text x="88.9" y="520.1">A</text>
<text x="198.2" y="518.5">-0.025</text>
<text x="490.6" y="523.5">NOTE</text>
<text x="510.8" y="523.5">:-(French)</text>
<text x="490.6" y="528.7">#</text>
<text x="490.6" y="534">#</text>
<text x="499.2" y="528.7">MATÉRIEL</text>
<text x="499.2" y="534">FINITION</text>
<text x="529" y="534">:</text>
<text x="532.3" y="528.7">:</text>
<text x="538.7" y="528.7">D2</text>
<text x="539.5" y="534">I.Z.B.P.</text>
<text x="566.4" y="534">(TRIVALENT)</text>
<text x="490.6" y="539.2">#</text>
<text x="499.2" y="539.2">MACHINES</text>
<text x="534.7" y="539.2">:</text>
<text x="20.4" y="544.9">NOTE</text>
<text x="40.6" y="544.9">:-(English)</text>
<text x="490.6" y="544.5">#</text>
<text x="499.2" y="544.5">POIDS</text>
<text x="521.7" y="544.5">(Kg):</text>
<text x="541.9" y="544.5">0.69</text>
<text x="560.1" y="544.5">kg</text>
<text x="20.4" y="550.2">DEBURR</text>
<text x="48.9" y="550.2">ALL</text>
<text x="63.8" y="550.2">UNSPECIFIED</text>
<text x="107.9" y="550.2">HOLES</text>
<text x="132.1" y="550.2">AND</text>
<text x="148.8" y="550.2">SHARP</text>
<text x="173.2" y="550.2">EDGES.</text>
<text x="20.4" y="560.7">NOTE</text>
<text x="40.6" y="560.7">:-(French)</text>
<text x="20.4" y="565.9">ÉBAVUREZ</text>
<text x="56.5" y="565.9">TOUS</text>
<text x="76.8" y="565.9">LES</text>
<text x="92.1" y="565.9">TROUS</text>
<text x="116.4" y="565.9">NON</text>
<text x="133.8" y="565.9">SPÉCIFIÉS</text>
<text x="24.6" y="571.2">ET</text>
<text x="36" y="571.2">LES</text>
<text x="51.4" y="571.2">BORDS</text>
<text x="76" y="571.2">TRANCHANTS.</text>
</g>
<text font-size="5.6" x="723.5" y="539.3">WIPRO PARI GROUP</text>
<g font-size="5.4">
<text x="248.5" y="61.7">a</text>
<text x="498.1" y="70.4" transform="rotate(-90 498.1 70.4)">l</text>
<text x="491.9" y="72.1" transform="rotate(-90 491.9 72.1)">O4</text>
<text x="175.1" y="79.3" transform="rotate(-27 175.1 79.3)">O 4.1</text>
<text x="239.9" y="95.1" transform="rotate(-90 239.9 95.1)">O14.5</text>
<text x="255.8" y="136.6" transform="rotate(-90 255.8 136.6)">a</text>
<text x="249.6" y="156.9" transform="rotate(-90 249.6 156.9)">O 11 g6</text>
<text x="297.1" y="173.9">O 6+0.1</text>
<text x="125.7" y="175.5">O 19.5</text>
<text x="177.3" y="387.2">O 28 g6</text>
<text x="175.3" y="393.3">a</text>
<text x="128.8" y="451.5">O 27</text>
<text x="46.8" y="501.9">_</text>
<text x="170.2" y="518.5">O 32 g6</text>
</g>
<g font-size="4.9">
<text x="42.9" y="6.6">1</text>
<text x="101.3" y="6.7">2</text>
<text x="152.5" y="6.7">3</text>
<text x="202.1" y="6.7">4</text>
<text x="252.1" y="6.7">5</text>
<text x="300.6" y="6.7">6</text>
<text x="352.6" y="6.7">7</text>
<text x="401.9" y="6.7">8</text>
<text x="448.4" y="6.7">9</text>
<text x="498.1" y="6.7">10</text>
<text x="546.4" y="6.7">11</text>
<text x="597" y="6.7">12</text>
<text x="648.5" y="6.6">13</text>
<text x="699.4" y="6.6">14</text>
<text x="749" y="6.7">15</text>
<text x="809.5" y="6.6">16</text>
<text x="9.7" y="26.7">M</text>
<text x="840.6" y="26.7">M</text>
<text x="9.7" y="71.4">L</text>
<text x="840.6" y="71.4">L</text>
<text x="9.7" y="124.2">K</text>
<text x="840.6" y="124.2">K</text>
<text x="9.7" y="173.4">J</text>
<text x="840.6" y="173.4">J</text>
<text x="9.7" y="222.7">H</text>
<text x="840.6" y="222.7">H</text>
<text x="9.7" y="274.3">G</text>
<text x="840.6" y="274.3">G</text>
<text x="9.7" y="322.6">F</text>
<text x="840.6" y="322.6">F</text>
<text x="9.7" y="373.3">E</text>
<text x="840.6" y="373.3">E</text>
<text x="9.7" y="423.8">D</text>
<text x="840.6" y="423.8">D</text>
<text x="9.7" y="472.8">C</text>
<text x="840.6" y="472.8">C</text>
<text x="9.7" y="522.1">B</text>
<text x="840.6" y="522.1">B</text>
<text x="9.7" y="568.7">A</text>
<text x="840.6" y="568.7">A</text>
<text x="17.2" y="577">NOTE FOR WIPRO PARI DESIGN -REF. ONLY</text>
<text x="45.9" y="582.3">WEAR DETAILS : NA</text>
<text x="42.9" y="590.6">1</text>
<text x="101.3" y="590.7">2</text>
<text x="152.5" y="590.7">3</text>
<text x="202.1" y="590.7">4</text>
<text x="252.1" y="590.7">5</text>
<text x="300.6" y="590.7">6</text>
<text x="352.6" y="590.7">7</text>
<text x="401.9" y="590.7">8</text>
<text x="448.4" y="590.7">9</text>
<text x="498.1" y="590.7">10</text>
<text x="546.4" y="590.7">11</text>
<text x="597" y="590.7">12</text>
<text x="648.5" y="590.6">13</text>
<text x="699.4" y="590.5">14</text>
<text x="749" y="590.7">15</text>
<text x="809.5" y="590.5">16</text>
</g>
<text font-size="4.2" x="677.1" y="13.9">NOTE : STANDARD FASTENER TORQUE AS PER STD-DES-01-00FR-DES-006-00</text>
<g font-size="3.9">
<text x="653" y="530.9">REVISION</text>
<text x="708.9" y="530.9">DESCRIPTION</text>
<text x="779.4" y="530.9">DATE</text>
<text x="793.1" y="530.9">DRN.BY</text>
<text x="610.8" y="557.1">RESERVED</text>
<text x="635.2" y="557.1">SPACE</text>
<text x="610.8" y="562.7">FOR</text>
<text x="610.8" y="568.3">CONTROLLED</text>
<text x="640.7" y="568.3">COPY</text>
<text x="610.8" y="573.8">STAMP</text>
</g>
<text font-size="3.6" x="737.8" y="549.8">PRESSING NOSE</text>
<text font-size="3.5" x="655.4" y="547.1">www.wipropari.com</text>
<g font-size="3.1">
<text x="818.1" y="527.3">LIMITS</text>
<text x="815" y="545.5">DRAWING TYPE</text>
<text x="690" y="546.1">DESCRIPTION</text>
<text x="689.5" y="554.6">SURFACE AREA</text>
<text x="706.2" y="554.6">SURFACE TREATMENT</text>
<text x="742.7" y="554.6">MACHINING</text>
<text x="762.5" y="554.6">DESIGN UNIT</text>
<text x="783.6" y="554.6">DESIGN UNIT CD.</text>
<text x="811" y="554.4">TEAM NO.</text>
<text x="823.3" y="554.5">SHEET SIZE</text>
<text x="828.6" y="559.9">A1</text>
<text x="689.4" y="564.9">REFERENCE DWG.</text>
<text x="690.8" y="569.3">DRN.BY</text>
<text x="704.4" y="569.2">CHKD.BY</text>
<text x="719.6" y="569.3">APPD.BY</text>
<text x="739.7" y="569.1">MATERIAL</text>
<text x="741.8" y="564.7">PART CLASS.</text>
<text x="768.6" y="564.7">HEAT TREATMENT</text>
<text x="772.5" y="569.7">DRG./PART CODE</text>
<text x="811.9" y="569.3">REV.</text>
<text x="824.4" y="569.4">SCALE</text>
<text x="737.3" y="578">NET WEIGHT-Kg</text>
<text x="824.4" y="578.5">SHEET</text>
</g>
<text font-size="3" x="832.4" y="403.9">°</text>
<g font-size="2.8">
<text x="558.3" y="505.4">3.2</text>
<text x="813.4" y="531.5">Gen Tol.: IS 2102</text>
<text x="556.9" y="537.2">3.2</text>
<text x="652.1" y="550.4">1.ALL DIMENSIONS ARE</text>
<text x="652" y="556.4">2.DO NOT SCALE</text>
<text x="652" y="562.5">3.IF IN DOUBT ,</text>
<text x="652" y="569.2">LOCATION :</text>
<text x="657.2" y="575.8">ALL RIGHTS OF REPRODUCTION &amp;</text>
<text x="689.1" y="575">03006128</text>
<text x="703.4" y="574.9">03004785</text>
<text x="718.4" y="575">03002882</text>
<text x="657.7" y="579.2">DISTRIBUTION ARE RESERVED</text>
</g>
<g font-size="2.7">
<text x="817.3" y="549.9">MACHINING</text>
<text x="652.9" y="553.5">IN mm</text>
<text x="652.7" y="559.5">DRAWING.</text>
<text x="689.6" y="559.1">23.28 in^2</text>
<text x="724.1" y="559.2">#</text>
<text x="751" y="559.1">#</text>
<text x="766.6" y="559">WPES</text>
<text x="790.3" y="558.8">0300</text>
<text x="811.9" y="558.8">PL-02</text>
<text x="652.7" y="565.5">ASK TEAM MEMBER</text>
<text x="673.4" y="569.6">PUNE</text>
<text x="761.4" y="564.9">B</text>
<text x="813.8" y="564.9">--</text>
<text x="746.1" y="573.2">#</text>
<text x="825.6" y="573.4">2 : 1</text>
<text x="653.1" y="576.3">C</text>
<text x="689.4" y="582.4">14/05/2024</text>
<text x="703.7" y="582.5">14/05/2024</text>
<text x="718.7" y="582.6">14/05/2024</text>
<text x="742.3" y="582.2">0.69 kg</text>
<text x="824.1" y="582.4">1 OF 1</text>
</g>
<g font-size="2.5">
<text x="807.8" y="392">DEBURR AND REMOVE SHARP</text>
<text x="808.2" y="394.8">EDGES UNLESS SHARP EDGE</text>
<text x="809.1" y="400.9">UNSP.RADII</text>
<text x="809.8" y="397.6">REQUIREMENT SPECIFIED</text>
<text x="824.4" y="400.7">UNSP.CHF.</text>
<text x="812.2" y="403.6">0.5 R</text>
<text x="825.3" y="403.9">0.5 X 45</text>
<text x="812.8" y="411.8">UP TO 10</text>
<text x="829.1" y="411.9">±1.5°</text>
<text x="811.4" y="416.1">10 UP TO 50</text>
<text x="828.5" y="416.1">±0°50'</text>
<text x="810.4" y="424.5">120 UP TO 400</text>
<text x="810.9" y="420.3">50 UP TO 120</text>
<text x="828.5" y="424.5">±0°15'</text>
<text x="828.5" y="420.3">±0°25'</text>
<text x="811.7" y="433.2">0.5 UP TO 3</text>
<text x="812.5" y="437.5">3 UP TO 6</text>
<text x="829.6" y="437.4">±0.2</text>
<text x="829.6" y="433.2">±0.1</text>
<text x="812" y="441.7">6 UP TO 30</text>
<text x="829.6" y="441.7">±0.5</text>
<text x="810.9" y="445.9">30 UP TO 120</text>
<text x="829.6" y="446">±0.8</text>
<text x="809.9" y="454.4">315 UP TO 1000</text>
<text x="810.3" y="450.2">120 UP TO 315</text>
<text x="829.6" y="450.2">±1.2</text>
<text x="830.7" y="454.4">±2</text>
<text x="809.4" y="458.7">1000 UP TO 2000</text>
<text x="830.6" y="458.7">±3</text>
<text x="811.9" y="463">OVER 2000</text>
<text x="830.7" y="463">±4</text>
<text x="813.1" y="471.6">UP TO 10</text>
<text x="830.1" y="471.6">±1°</text>
<text x="811.4" y="475.9">10 UP TO 50</text>
<text x="828.5" y="475.9">±0°30'</text>
<text x="810.4" y="484.4">120 UP TO 400</text>
<text x="811.2" y="480.1">50 UP TO 120</text>
<text x="828.5" y="484.4">±0°10'</text>
<text x="828.5" y="480.1">±0°20'</text>
<text x="811.7" y="493">0.5 UP TO 3</text>
<text x="812.4" y="497.2">3 UP TO 6</text>
<text x="829.6" y="497.3">±0.1</text>
<text x="829.6" y="493">±0.1</text>
<text x="811.9" y="501.5">6 UP TO 30</text>
<text x="829.6" y="501.5">±0.2</text>
<text x="810.8" y="505.8">30 UP TO 120</text>
<text x="829.6" y="505.8">±0.3</text>
<text x="809.8" y="514.3">315 UP TO 1000</text>
<text x="810.3" y="510.1">120 UP TO 315</text>
<text x="829.6" y="510">±0.5</text>
<text x="829.6" y="514.3">±0.8</text>
<text x="668.4" y="519.9">.</text>
<text x="783.5" y="520">.</text>
<text x="799.1" y="519.9">.</text>
<text x="809.2" y="518.5">1000 UP TO 2000</text>
<text x="829.6" y="518.5">±1.2</text>
<text x="668.4" y="524.9">.</text>
<text x="783.3" y="524.8">.</text>
<text x="799.1" y="524.8">.</text>
<text x="811.9" y="522.8">OVER 2000</text>
<text x="830.6" y="522.7">±2</text>
</g>
<g font-size="2.4">
<text x="4.1" y="555.8" transform="rotate(-90 4.1 555.8)">Uploading\2022-23\P23Y5\P23Y5B091119.dft</text>
<text x="4.1" y="584.1" transform="rotate(-90 4.1 584.1)">\\SRV01102\ExDM</text>
</g>
<g font-size="2.1">
<text x="811.5" y="406.1">UNSPECIFIED TOL.(FAB)</text>
<text x="812.5" y="408.5">FOR ANGULAR IN mm.</text>
<text x="811.6" y="427.7">UNSPECIFIED TOL.(FAB)</text>
<text x="813.6" y="430.1">FOR LINEAR IN mm.</text>
<text x="811.7" y="466.1">UNSPECIFIED TOL.(M/C)</text>
<text x="812.5" y="468.5">FOR ANGULAR IN mm.</text>
<text x="811.7" y="487.6">UNSPECIFIED TOL.(M/C)</text>
<text x="813.6" y="489.9">FOR LINEAR IN mm.</text>
</g>
</svg>
